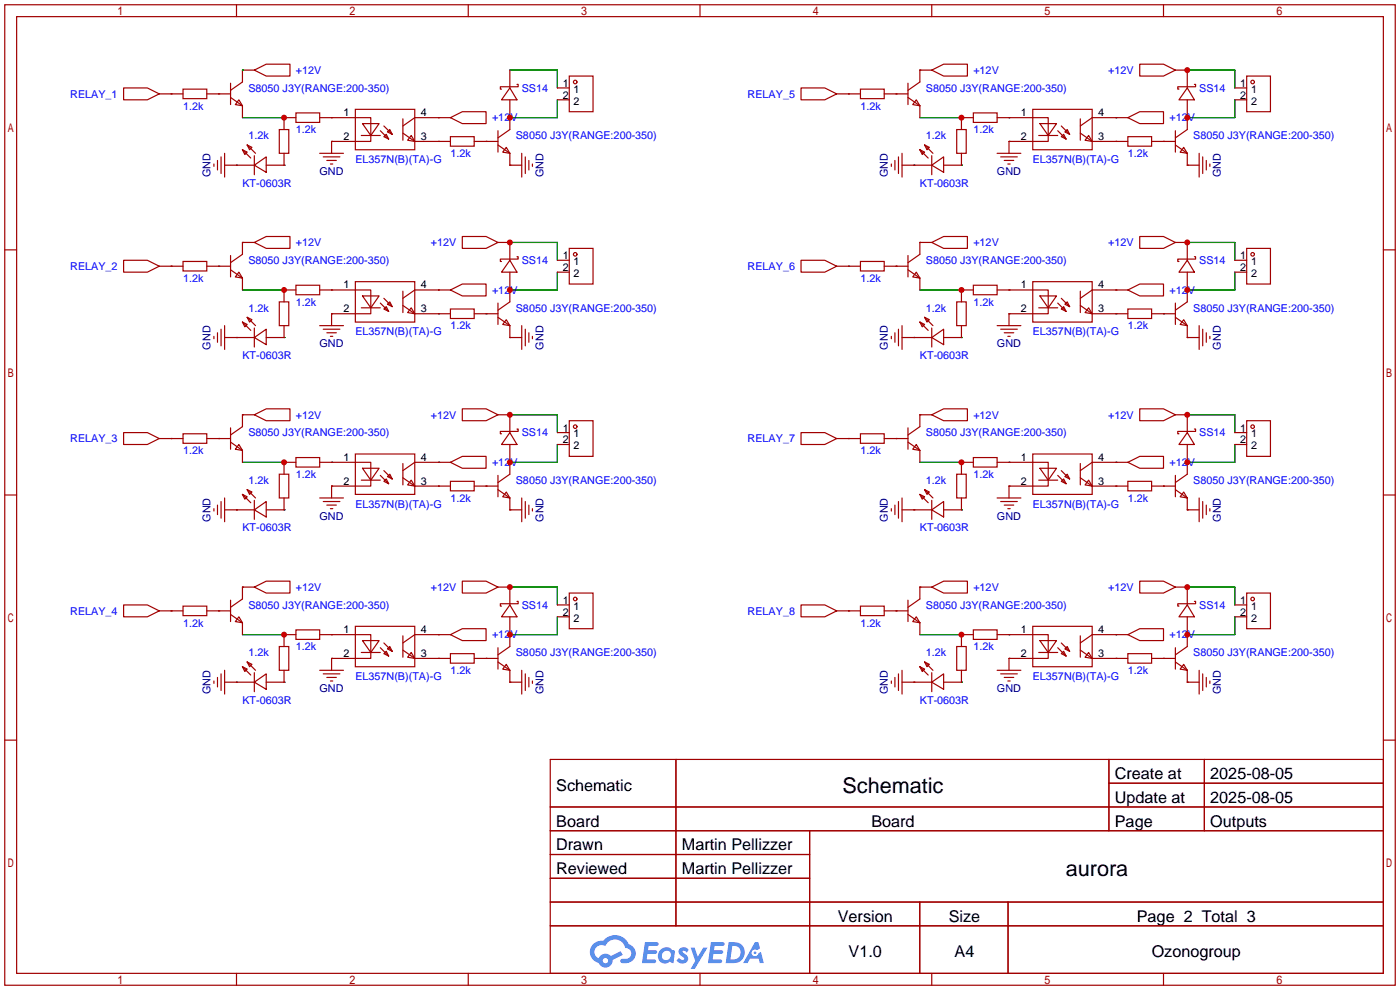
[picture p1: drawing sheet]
<svg xmlns="http://www.w3.org/2000/svg" width="299mm" height="212mm" viewBox="0 0 299 212" stroke-linecap="round" stroke-linejoin="round" font-family="sans-serif">
<g fill="none" stroke="#a10000" stroke-width=".25">
<path d="M1 1h297.2v209.6h-297.2zM3.6 3.6h292.1v204.4h-292.1zM50.5 1v2.6M100.1 1v2.6M149.6 1v2.6M199.1 1v2.6M248.7 1v2.6M1 53.4h2.6M295.7 53.4h2.5M1 105.8h2.6M295.7 105.8h2.5M1 158.2h2.6"/>
<path d="M295.7 158.2h2.5M117.6 162.3h178.1v45.7h-178.1zM117.6 172.5h178.1M117.6 177.5h178.1M144.5 162.3v35.6M173 177.5v30.5M237 162.3v15.2M237 167.4h58.7M257.4 162.3v15.2M117.6 182.6h55.4M117.6 192.8h178.1M117.6 187.7h55.4"/>
<path d="M117.6 197.9h178.1M196.6 192.8v15.2M215.4 192.8v15.2M50.5 208v2.6M100.1 208v2.6M149.6 208v2.6M199.1 208v2.6M248.7 208v2.6"/>
</g>
<g fill="#5487ff">
<path d="M145.3 202.7a1.3 1.3 0 0 1 1.9 .3l-.4 .6a.54 .54 0 0 0-.9-.2l.1 .2a1.34 1.34 0 0 1 .9 1.8 1.47 1.47 0 0 1-2.3-.1l.5-.6 .8 .5a.31 .31 0 0 0 .4-.3 .31 .31 0 0 0-.3-.4 1.12 1.12 0 0 1-.7-1.8z"/>
<path d="M147.6 202.5h.9l.6 2 1.2-2h.9l-2.7 4.6h-.9l1-1.7z"/>
<path d="M137.8 201.4h1.7a1.31 1.31 0 0 1 1.2 .2 .4 .4 0 0 1-.3 .5l-1.8 .1-.1 .9h1.6a.4 .4 0 0 1 .4 .4 .4 .4 0 0 1-.5 .4h-1.6l-.2 1.2h1.4a.46 .46 0 0 1 .5 0 .46 .46 0 0 1 .1 .5l-.4 .2h-2.6z"/>
<path d="M151.9 201.4h1.7a1.32 1.32 0 0 1 1.2 .2 .39 .39 0 0 1-.3 .5l-1.8 .1-.1 .9h1.6a.4 .4 0 0 1 .4 .4 .4 .4 0 0 1-.4 .4h-1.7l-.2 1.2h1.4a.46 .46 0 0 1 .5 0 .46 .46 0 0 1 .1 .5l-.4 .2h-2.6z"/>
<path d="M161.3 201.4h.8l.3 1.3-.6 .4a.75 .75 0 0 0-1.1 .3 .75 .75 0 0 0 .5 1 .75 .75 0 0 0 .9-.7l.5-.2 .6 2.3h-.8l-.3-.9h-1.8l-.5 .9h-1z"/>
<path d="M155.7 201.4l-.6 4.4h1.5a2.27 2.27 0 0 0 2.6-2.2 2.27 2.27 0 0 0-2.7-2.2zM156.5 202.1a1.5 1.5 0 0 1 1.8 1.6 1.5 1.5 0 0 1-1.9 1.4h-.3z"/>
<path d="M141.2 203a1.6 1.6 0 0 0-.3 2.3 1.6 1.6 0 0 0 2.3 .2l.7 .3 .3-2.4-.1-.3-.5-.1a1.58 1.58 0 0 0-2.4 0zM141.8 203.5a.98 .98 0 0 1 1.6 .4 .98 .98 0 0 1-1.1 1.3 .94 .94 0 0 1-.9-.7 .94 .94 0 0 1 .4-1z"/>
<path d="M126.8 201.8a2.37 2.37 0 0 0 1.1 4 1.54 1.54 0 0 0 1.8 1 1.54 1.54 0 0 0 1.2-1.6l2.2-1.1-.5-.8-2 1a1.57 1.57 0 0 0-2.7 .5 1.5 1.5 0 0 1-.7-2.1 1.5 1.5 0 0 1 2.2-.5 2.23 2.23 0 0 1 2.3-1.4 2.23 2.23 0 0 1 2 1.8 1.16 1.16 0 0 1 1.2 1.1 1.16 1.16 0 0 1-1.1 1.2h-.7a.47 .47 0 0 0-.5 .4 .47 .47 0 0 0 .4 .5 2.17 2.17 0 0 0 2.5-.9 2.17 2.17 0 0 0-.3-2.7l-.8-.4a3.2 3.2 0 0 0-5.5-.7l-1.1 .1zM128.8 205.3a.6 .6 0 0 1 1.2 0 .6 .6 0 0 1-1.2 0z"/>
<circle cx="161.4" cy="203.6" r=".28"/>
</g>
<g fill="none" stroke="#008700" stroke-width=".25">
<path d="M51.8 15h.1M109 15h10.1v3.8M196.6 15h.1M253.7 15h10.2v3.8M36.6 20.1h.1M46.7 20.1h.1M50.5 35.3h.1M51.8 25.1h8.9M60.7 35.3h.1M70.9 30.2h.1M70.9 25.1h.1M93.7 30.2h.1"/>
<path d="M93.7 25.1h.1M103.9 30.2h.1M109 35.3h.1M119.1 21.3v3.8h-10.1M181.4 20.1h.1M191.5 20.1h.1M195.3 35.3h.1M196.6 25.1h8.9M205.5 35.3h.1M215.6 25.1h.1M215.6 30.2h.1M238.5 25.1h.1"/>
<path d="M238.5 30.2h.1M248.7 30.2h.1M253.7 35.3h.1M263.9 21.3v3.8h-10.2M36.6 56.9h.1M46.7 56.9h.1M51.8 51.8h.1M109 51.8h10.1v3.8M119.1 58.2v3.8h-10.1M181.4 56.9h.1M191.5 56.9h.1M196.6 51.8h.1"/>
<path d="M253.7 51.8h10.2v3.8M263.9 58.2v3.8h-10.2M50.5 72.1h.1M51.8 62h8.9M60.7 72.1h.1M70.9 62h.1M70.9 67.1h.1M93.7 62h.1M93.7 67.1h.1M103.9 67.1h.1M109 72.1h.1M195.3 72.1h.1"/>
<path d="M196.6 62h8.9M205.5 72.1h.1M215.6 62h.1M215.6 67.1h.1M238.5 67.1h.1M238.5 62h.1M248.7 67.1h.1M253.7 72.1h.1M36.6 93.7h.1M46.7 93.7h.1M51.8 88.6h.1M51.8 98.8h8.9"/>
<path d="M70.9 98.8h.1M93.7 98.8h.1M109 88.6h10.1v3.9M119.1 95v3.8h-10.1M181.4 93.7h.1M191.5 93.7h.1M196.6 88.6h.1M196.6 98.8h8.9M215.6 98.8h.1M238.5 98.8h.1M253.7 88.6h10.2v3.9M263.9 95v3.8h-10.2"/>
<path d="M50.5 109h.1M60.7 109h.1M70.9 103.9h.1M93.7 103.9h.1M103.9 103.9h.1M109 109h.1M195.3 109h.1M205.5 109h.1M215.6 103.9h.1M238.5 103.9h.1M248.7 103.9h.1M253.7 109h.1"/>
<path d="M36.6 130.6h.1M46.7 130.6h.1M51.8 125.5h.1M51.8 135.6h8.9M70.9 135.6h.1M93.7 135.6h.1M109 125.5h10.1v3.8M119.1 131.8v3.8h-10.1M181.4 130.6h.1M191.5 130.6h.1M196.6 125.5h.1M196.6 135.6h8.9"/>
<path d="M215.6 135.6h.1M238.5 135.6h.1M253.7 125.5h10.2v3.8M263.9 131.8v3.8h-10.2M50.5 145.8h.1M60.7 145.8h.1M70.9 140.7h.1M93.7 140.7h.1M103.9 140.7h.1M109 145.8h.1M195.3 145.8h.1M205.5 145.8h.1"/>
<path d="M215.6 140.7h.1M238.5 140.7h.1M248.7 140.7h.1M253.7 145.8h.1"/>
</g>
<g fill="none" stroke="#a10000" stroke-width=".25">
<path d="M26.4 18.8h5.1l2.5 1.3-2.5 1.2h-5.1zM39.1 19.1h5.1v2h-5.1zM49.3 17.8v4.6M54.4 15l2.5-1.3h5.1v2.6h-5.1zM54.4 15h-2.6v2.5l-2.5 1.8M109 18.8l1.5 2.5h-3.3zM109 15v3.8M110.5 18h.2v.5h-3.8v.6h.3M119.1 18.8h2.6M121.7 16.3h5v7.6h-5zM171.2 18.8h5.1l2.5 1.3-2.5 1.2h-5.1zM183.9 19.1h5.1v2h-5.1z"/>
<path d="M194.1 17.8v4.6M199.1 15l2.6-1.3h5.1v2.6h-5.1zM199.1 15h-2.5v2.5l-2.5 1.8M243.6 13.7h5.1l2.5 1.3-2.5 1.3h-5.1zM251.2 15h2.5v3.8M253.7 18.8l1.6 2.5h-3.3zM255.3 18h.2v.5h-3.8v.6h.3M263.9 18.8h2.5M266.4 16.3h5.1v7.6h-5.1zM34 20.1h5.1M44.2 20.1h5.1M45.7 35.1v.5"/>
<path d="M46.5 34.3v2M47.2 33.5v3.6M48 35.3h6.4M48 32.8v5M49.3 20.8l2.5 1.8M51.1 21.3l.7 1.3-1.5-.2zM51.8 32l1 .5-.5 .5zM51.8 22.6v2.5M51.8 32l1.8 1.8M52.8 31l1 .5-.5 .5zM52.8 31l1.8 1.8M54.4 35.3l2.5-1.8v3.3z"/>
<path d="M54.4 33.3v4M59.7 27.7h2v5.1h-2zM60.7 32.8v2.5h-3.8M63.2 24.1h5.1v2.1h-5.1zM63.2 25.1h-2.5v2.6M68.3 25.1h10.9v5.1h-8.3v2.6M68.3 32.8h5.1M69.1 33.5h3.5M69.8 34.3h2.1M70.6 35.1h.5M75.9 23.4h12.7v8.6h-12.7zM77.2 29h4.1"/>
<path d="M77.5 26.4h3.5l-1.8 2.6zM81.3 27.9l1.8 1.8M82 29.2l.5-.5 .6 1zM82 26.9l1.8 1.8M82.8 28.2l.5-.5 .5 1zM86.1 25.4v4.6M86.1 28.4l2.5 1.8M87.9 29l.7 1.2-1.5-.2zM88.6 30.2h7.7M96.3 29.2h5v2h-5zM96.3 25.1l2.5-1.2h5.1v2.5h-5.1zM96.3 25.1h-7.7l-2.5 1.8"/>
<path d="M101.3 30.2h5.1M106.4 31l2.6 1.8M106.4 27.9v4.6M108.2 31.5l.8 1.3-1.6-.3zM109 21.3v6.4l-2.6 1.8M109 32.8v2.5h2.5M111.5 32.8v5M112.3 33.5v3.6M113 34.3v2M113.8 35.1v.5M119.1 21.3h2.6M178.8 20.1h5.1"/>
<path d="M189 20.1h5.1M190.5 35.1v.5M191.3 34.3v2M192 33.5v3.6M192.8 35.3h6.3M192.8 32.8v5M194.1 20.8l2.5 1.8M195.8 21.3l.8 1.3-1.5-.2zM196.6 32l1 .5-.5 .5zM196.6 22.6v2.5M196.6 32l1.8 1.8M197.6 31l1 .5-.5 .5z"/>
<path d="M197.6 31l1.8 1.8M199.1 35.3l2.6-1.8v3.3zM199.1 33.3v4M204.5 27.7h2v5.1h-2zM205.5 32.8v2.5h-3.8M208 24.1h5.1v2.1h-5.1zM208 25.1h-2.5v2.6M213.1 25.1h10.9v5.1h-8.4v2.6M213.1 32.8h5.1M213.9 33.5h3.5M214.6 34.3h2.1M215.4 35.1h.5"/>
<path d="M220.7 23.4h12.7v8.6h-12.7zM222 29h4.1M222.2 26.4h3.6l-1.8 2.6zM226.1 27.9l1.7 1.8M226.8 29.2l.5-.5 .5 1zM226.8 26.9l1.8 1.8M227.6 28.2l.5-.5 .5 1zM230.9 25.4v4.6M230.9 28.4l2.5 1.8M232.7 29l.7 1.2-1.5-.2zM233.4 30.2h7.6M241 29.2h5.1v2h-5.1z"/>
<path d="M241 25.1l2.6-1.2h5.1v2.5h-5.1zM241 25.1h-7.6l-2.5 1.8M246.1 30.2h5.1M251.2 31l2.5 1.8M251.2 27.9v4.6M253 31.5l.7 1.3-1.5-.3zM253.7 32.8v2.5h2.6M253.7 21.3v6.4l-2.5 1.8M256.3 32.8v5M257 33.5v3.6M257.8 34.3v2M258.6 35.1v.5"/>
<path d="M263.9 21.3h2.5M26.4 55.6h5.1l2.5 1.3-2.5 1.3h-5.1zM34 56.9h5.1M39.1 55.9h5.1v2h-5.1zM44.2 56.9h5.1M49.3 54.6v4.6M49.3 57.7l2.5 1.7M51.1 58.2l.7 1.2-1.5-.2zM51.8 59.4v2.6M54.4 51.8l2.5-1.3h5.1v2.6h-5.1zM54.4 51.8h-2.6v2.6l-2.5 1.7M98.8 50.5h5.1l2.5 1.3-2.5 1.3h-5.1z"/>
<path d="M106.4 51.8h2.6v3.8M109 55.6l1.5 2.6h-3.3zM109 58.2v6.3l-2.6 1.8M110.5 54.9h.2v.5h-3.8v.5h.3M119.1 55.6h2.6M119.1 58.2h2.6M121.7 53.1h5v7.6h-5zM171.2 55.6h5.1l2.5 1.3-2.5 1.3h-5.1zM178.8 56.9h5.1M183.9 55.9h5.1v2h-5.1zM189 56.9h5.1M194.1 54.6v4.6"/>
<path d="M194.1 57.7l2.5 1.7M195.8 58.2l.8 1.2-1.5-.2zM196.6 59.4v2.6M199.1 51.8l2.6-1.3h5.1v2.6h-5.1zM199.1 51.8h-2.5v2.6l-2.5 1.7M243.6 50.5h5.1l2.5 1.3-2.5 1.3h-5.1zM251.2 51.8h2.5v3.8M253.7 55.6l1.6 2.6h-3.3zM253.7 58.2v6.3l-2.5 1.8M255.3 54.9h.2v.5h-3.8v.5h.3M263.9 55.6h2.5M263.9 58.2h2.5"/>
<path d="M266.4 53.1h5.1v7.6h-5.1zM45.7 71.9v.5M46.5 71.1v2.1M47.2 70.4v3.5M48 69.6v5.1M48 72.1h6.4M51.8 68.8l1 .5-.5 .5zM51.8 68.8l1.8 1.8M52.8 67.8l1 .5-.5 .5zM52.8 67.8l1.8 1.8M54.4 72.1l2.5-1.7v3.3zM54.4 70.1v4.1"/>
<path d="M59.7 64.5h2v5.1h-2zM60.7 69.6v2.5h-3.8M63.2 61h5.1v2h-5.1zM63.2 62h-2.5v2.5M68.3 62h10.9v5.1h-8.3v2.5M68.3 69.6h5.1M69.1 70.4h3.5M69.8 71.1h2.1M70.6 71.9h.5M75.9 60.2h12.7v8.6h-12.7zM77.2 65.8h4.1M77.5 63.2h3.5l-1.8 2.6z"/>
<path d="M81.3 64.8l1.8 1.7M82 66l.5-.5 .6 1zM82 63.8l1.8 1.7M82.8 65l.5-.5 .5 1zM86.1 62.2v4.6M86.1 65.3l2.5 1.8M87.9 65.8l.7 1.3-1.5-.3zM88.6 67.1h7.7M96.3 66h5v2.1h-5zM96.3 62l2.5-1.3h5.1v2.5h-5.1zM96.3 62h-7.7l-2.5 1.8M101.3 67.1h5.1"/>
<path d="M106.4 64.8v4.5M106.4 67.8l2.6 1.8M108.2 68.3l.8 1.3-1.6-.3zM109 69.6v2.5h2.5M111.5 69.6v5.1M112.3 70.4v3.5M113 71.1v2.1M113.8 71.9v.5M190.5 71.9v.5M191.3 71.1v2.1M192 70.4v3.5M192.8 69.6v5.1"/>
<path d="M192.8 72.1h6.3M196.6 68.8l1 .5-.5 .5zM196.6 68.8l1.8 1.8M197.6 67.8l1 .5-.5 .5zM197.6 67.8l1.8 1.8M199.1 72.1l2.6-1.7v3.3zM199.1 70.1v4.1M204.5 64.5h2v5.1h-2zM205.5 69.6v2.5h-3.8M208 61h5.1v2h-5.1zM208 62h-2.5v2.5M213.1 62h10.9v5.1h-8.4v2.5"/>
<path d="M213.1 69.6h5.1M213.9 70.4h3.5M214.6 71.1h2.1M215.4 71.9h.5M220.7 60.2h12.7v8.6h-12.7zM222 65.8h4.1M222.2 63.2h3.6l-1.8 2.6zM226.1 64.8l1.7 1.7M226.8 66l.5-.5 .5 1zM226.8 63.8l1.8 1.7M227.6 65l.5-.5 .5 1zM230.9 62.2v4.6"/>
<path d="M230.9 65.3l2.5 1.8M232.7 65.8l.7 1.3-1.5-.3zM233.4 67.1h7.6M241 66h5.1v2.1h-5.1zM241 62l2.6-1.3h5.1v2.5h-5.1zM241 62h-7.6l-2.5 1.8M246.1 67.1h5.1M251.2 64.8v4.5M251.2 67.8l2.5 1.8M253 68.3l.7 1.3-1.5-.3zM253.7 69.6v2.5h2.6M256.3 69.6v5.1"/>
<path d="M257 70.4v3.5M257.8 71.1v2.1M258.6 71.9v.5M26.4 92.5h5.1l2.5 1.2-2.5 1.3h-5.1zM34 93.7h5.1M39.1 92.7h5.1v2h-5.1zM44.2 93.7h5.1M49.3 91.4v4.6M49.3 94.5l2.5 1.8M51.1 95l.7 1.3-1.5-.3zM51.8 96.3v2.5M54.4 88.6l2.5-1.2h5.1v2.5h-5.1z"/>
<path d="M54.4 88.6h-2.6v2.6l-2.5 1.8M63.2 97.8h5.1v2h-5.1zM63.2 98.8h-2.5v2.5M68.3 98.8h10.9v5.1h-8.3v2.5M75.9 97h12.7v8.7h-12.7zM86.1 99.1v4.5M96.3 98.8l2.5-1.3h5.1v2.6h-5.1zM96.3 98.8h-7.7l-2.5 1.8M98.8 87.4h5.1l2.5 1.2-2.5 1.3h-5.1zM106.4 88.6h2.6v3.9M109 92.5l1.5 2.5h-3.3zM109 95v6.3l-2.6 1.8"/>
<path d="M110.5 91.7h.2v.5h-3.8v.5h.3M119.1 92.5h2.6M119.1 95h2.6M121.7 89.9h5v7.6h-5zM171.2 92.5h5.1l2.5 1.2-2.5 1.3h-5.1zM178.8 93.7h5.1M183.9 92.7h5.1v2h-5.1zM189 93.7h5.1M194.1 91.4v4.6M194.1 94.5l2.5 1.8M195.8 95l.8 1.3-1.5-.3zM196.6 96.3v2.5"/>
<path d="M199.1 88.6l2.6-1.2h5.1v2.5h-5.1zM199.1 88.6h-2.5v2.6l-2.5 1.8M208 97.8h5.1v2h-5.1zM208 98.8h-2.5v2.5M213.1 98.8h10.9v5.1h-8.4v2.5M220.7 97h12.7v8.7h-12.7zM230.9 99.1v4.5M241 98.8l2.6-1.3h5.1v2.6h-5.1zM241 98.8h-7.6l-2.5 1.8M243.6 87.4h5.1l2.5 1.2-2.5 1.3h-5.1zM251.2 88.6h2.5v3.9M253.7 92.5l1.6 2.5h-3.3z"/>
<path d="M253.7 95v6.3l-2.5 1.8M255.3 91.7h.2v.5h-3.8v.5h.3M263.9 92.5h2.5M263.9 95h2.5M266.4 89.9h5.1v7.6h-5.1zM45.7 108.7v.5M46.5 107.9v2.1M47.2 107.2v3.5M48 106.4v5.1M48 109h6.4M51.8 105.7l1 .5-.5 .5zM51.8 105.7l1.8 1.7"/>
<path d="M52.8 104.6l1 .6-.5 .5zM52.8 104.6l1.8 1.8M54.4 109l2.5-1.8v3.3zM54.4 106.9v4.1M59.7 101.3h2v5.1h-2zM60.7 106.4v2.6h-3.8M68.3 106.4h5.1M69.1 107.2h3.5M69.8 107.9h2.1M70.6 108.7h.5M77.2 102.6h4.1M77.5 100.1h3.5l-1.8 2.5z"/>
<path d="M81.3 101.6l1.8 1.8M82 102.9l.5-.5 .6 1zM82 100.6l1.8 1.8M82.8 101.9l.5-.6 .5 1.1zM86.1 102.1l2.5 1.8M87.9 102.6l.7 1.3-1.5-.3zM88.6 103.9h7.7M96.3 102.9h5v2h-5zM101.3 103.9h5.1M106.4 101.6v4.6M106.4 104.6l2.6 1.8M108.2 105.2l.8 1.2-1.6-.2z"/>
<path d="M109 106.4v2.6h2.5M111.5 106.4v5.1M112.3 107.2v3.5M113 107.9v2.1M113.8 108.7v.5M190.5 108.7v.5M191.3 107.9v2.1M192 107.2v3.5M192.8 106.4v5.1M192.8 109h6.3M196.6 105.7l1 .5-.5 .5zM196.6 105.7l1.8 1.7"/>
<path d="M197.6 104.6l1 .6-.5 .5zM197.6 104.6l1.8 1.8M199.1 109l2.6-1.8v3.3zM199.1 106.9v4.1M204.5 101.3h2v5.1h-2zM205.5 106.4v2.6h-3.8M213.1 106.4h5.1M213.9 107.2h3.5M214.6 107.9h2.1M215.4 108.7h.5M222 102.6h4.1M222.2 100.1h3.6l-1.8 2.5z"/>
<path d="M226.1 101.6l1.7 1.8M226.8 102.9l.5-.5 .5 1zM226.8 100.6l1.8 1.8M227.6 101.9l.5-.6 .5 1.1zM230.9 102.1l2.5 1.8M232.7 102.6l.7 1.3-1.5-.3zM233.4 103.9h7.6M241 102.9h5.1v2h-5.1zM246.1 103.9h5.1M251.2 101.6v4.6M251.2 104.6l2.5 1.8M253 105.2l.7 1.2-1.5-.2z"/>
<path d="M253.7 106.4v2.6h2.6M256.3 106.4v5.1M257 107.2v3.5M257.8 107.9v2.1M258.6 108.7v.5M26.4 129.3h5.1l2.5 1.3-2.5 1.2h-5.1zM34 130.6h5.1M39.1 129.5h5.1v2.1h-5.1zM44.2 130.6h5.1M49.3 128.3v4.5M49.3 131.3l2.5 1.8M51.1 131.8l.7 1.3-1.5-.3z"/>
<path d="M51.8 133.1v2.5M54.4 125.5l2.5-1.3h5.1v2.5h-5.1zM54.4 125.5h-2.6v2.5l-2.5 1.8M59.7 138.2h2v5.1h-2zM63.2 134.6h5.1v2.1h-5.1zM63.2 135.6h-2.5v2.6M68.3 135.6h10.9v5.1h-8.3v2.6M75.9 133.9h12.7v8.6h-12.7zM77.2 139.4h4.1M77.5 136.9h3.5l-1.8 2.5zM81.3 138.4l1.8 1.8M82 139.7l.5-.5 .6 1z"/>
<path d="M82 137.4l1.8 1.8M82.8 138.7l.5-.5 .5 1zM86.1 135.9v4.6M86.1 138.9l2.5 1.8M87.9 139.4l.7 1.3-1.5-.2zM96.3 139.7h5v2h-5zM96.3 135.6l2.5-1.2h5.1v2.5h-5.1zM96.3 135.6h-7.7l-2.5 1.8M98.8 124.2h5.1l2.5 1.3-2.5 1.2h-5.1zM106.4 125.5h2.6v3.8M106.4 138.4v4.6M109 129.3l1.5 2.5h-3.3z"/>
<path d="M109 131.8v6.4l-2.6 1.8M110.5 128.5h.2v.5h-3.8v.5h.3M119.1 129.3h2.6M119.1 131.8h2.6M121.7 126.7h5v7.7h-5zM171.2 129.3h5.1l2.5 1.3-2.5 1.2h-5.1zM178.8 130.6h5.1M183.9 129.5h5.1v2.1h-5.1zM189 130.6h5.1M194.1 128.3v4.5M194.1 131.3l2.5 1.8M195.8 131.8l.8 1.3-1.5-.3z"/>
<path d="M196.6 133.1v2.5M199.1 125.5l2.6-1.3h5.1v2.5h-5.1zM199.1 125.5h-2.5v2.5l-2.5 1.8M204.5 138.2h2v5.1h-2zM208 134.6h5.1v2.1h-5.1zM208 135.6h-2.5v2.6M213.1 135.6h10.9v5.1h-8.4v2.6M220.7 133.9h12.7v8.6h-12.7zM222 139.4h4.1M222.2 136.9h3.6l-1.8 2.5zM226.1 138.4l1.7 1.8M226.8 139.7l.5-.5 .5 1z"/>
<path d="M226.8 137.4l1.8 1.8M227.6 138.7l.5-.5 .5 1zM230.9 135.9v4.6M230.9 138.9l2.5 1.8M232.7 139.4l.7 1.3-1.5-.2zM241 139.7h5.1v2h-5.1zM241 135.6l2.6-1.2h5.1v2.5h-5.1zM241 135.6h-7.6l-2.5 1.8M243.6 124.2h5.1l2.5 1.3-2.5 1.2h-5.1zM251.2 125.5h2.5v3.8M251.2 138.4v4.6M253.7 129.3l1.6 2.5h-3.3z"/>
<path d="M253.7 131.8v6.4l-2.5 1.8M255.3 128.5h.2v.5h-3.8v.5h.3M263.9 129.3h2.5M263.9 131.8h2.5M266.4 126.7h5.1v7.7h-5.1zM45.7 145.5v.6M46.5 144.8v2M47.2 144v3.6M48 143.3v5M48 145.8h6.4M51.8 142.5l1 .5-.5 .5zM51.8 142.5l1.8 1.8"/>
<path d="M52.8 141.5l1 .5-.5 .5zM52.8 141.5l1.8 1.8M54.4 145.8l2.5-1.8v3.3zM54.4 143.8v4M60.7 143.3v2.5h-3.8M68.3 143.3h5.1M69.1 144h3.5M69.8 144.8h2.1M70.6 145.5h.5M88.6 140.7h7.7M101.3 140.7h5.1M106.4 141.5l2.6 1.8"/>
<path d="M108.2 142l.8 1.3-1.6-.3zM109 143.3v2.5h2.5M111.5 143.3v5M112.3 144v3.6M113 144.8v2M113.8 145.5v.6M190.5 145.5v.6M191.3 144.8v2M192 144v3.6M192.8 145.8h6.3M192.8 143.3v5M196.6 142.5l1 .5-.5 .5z"/>
<path d="M196.6 142.5l1.8 1.8M197.6 141.5l1 .5-.5 .5zM197.6 141.5l1.8 1.8M199.1 145.8l2.6-1.8v3.3zM199.1 143.8v4M205.5 143.3v2.5h-3.8M213.1 143.3h5.1M213.9 144h3.5M214.6 144.8h2.1M215.4 145.5h.5M233.4 140.7h7.6M246.1 140.7h5.1"/>
<path d="M251.2 141.5l2.5 1.8M253 142l.7 1.3-1.5-.3zM253.7 143.3v2.5h2.6M256.3 143.3v5M257 144v3.6M257.8 144.8v2M258.6 145.5v.6"/>
<circle cx="122.9" cy="17.5" r=".38"/>
<circle cx="267.7" cy="17.5" r=".38"/>
<circle cx="122.9" cy="54.4" r=".38"/>
<circle cx="267.7" cy="54.4" r=".38"/>
<circle cx="122.9" cy="91.2" r=".38"/>
<circle cx="267.7" cy="91.2" r=".38"/>
<circle cx="122.9" cy="128" r=".38"/>
<circle cx="267.7" cy="128" r=".38"/>
</g>
<g fill="#c00">
<circle cx="109" cy="88.6" r=".63"/>
<circle cx="109" cy="98.8" r=".63"/>
<circle cx="60.7" cy="98.8" r=".63"/>
<circle cx="109" cy="125.5" r=".63"/>
<circle cx="109" cy="135.6" r=".63"/>
<circle cx="60.7" cy="62" r=".63"/>
<circle cx="109" cy="62" r=".63"/>
<circle cx="109" cy="51.8" r=".63"/>
<circle cx="205.5" cy="98.8" r=".63"/>
<circle cx="253.7" cy="98.8" r=".63"/>
<circle cx="253.7" cy="51.8" r=".63"/>
<circle cx="253.7" cy="88.6" r=".63"/>
<circle cx="253.7" cy="62" r=".63"/>
<circle cx="205.5" cy="62" r=".63"/>
<circle cx="253.7" cy="135.6" r=".63"/>
<circle cx="205.5" cy="135.6" r=".63"/>
<circle cx="253.7" cy="125.5" r=".63"/>
<circle cx="253.7" cy="25.1" r=".63"/>
<circle cx="253.7" cy="15" r=".63"/>
<circle cx="205.5" cy="25.1" r=".63"/>
<circle cx="60.7" cy="135.6" r=".63"/>
<circle cx="109" cy="25.1" r=".63"/>
<circle cx="60.7" cy="25.1" r=".63"/>
</g>
<g font-size="4.6">
<text x="180.1" y="169.4">Schematic</text>
<text x="227.8" y="187.2">aurora</text>
</g>
<g font-size="3.5">
<text x="238.3" y="166.5">Create at</text>
<text x="258.7" y="166.5">2025-08-05</text>
<text x="118.9" y="169.1">Schematic</text>
<text x="238.3" y="171.6">Update at</text>
<text x="258.7" y="171.6">2025-08-05</text>
<text x="118.9" y="176.7">Board</text>
<text x="186.2" y="176.7">Board</text>
<text x="238.3" y="176.7">Page</text>
<text x="258.7" y="176.7">Outputs</text>
<text x="118.9" y="181.8">Drawn</text>
<text x="145.7" y="181.8">Martin Pellizzer</text>
<text x="118.9" y="186.8">Reviewed</text>
<text x="145.7" y="186.8">Martin Pellizzer</text>
<text x="179.1" y="197">Version</text>
<text x="202.8" y="197">Size</text>
<text x="243" y="197">Page 2 Total 3</text>
<text x="181.4" y="204.6">V1.0</text>
<text x="204" y="204.6">A4</text>
<text x="246.1" y="204.6">Ozonogroup</text>
</g>
<g font-size="2.3" fill="#00f">
<text x="63.2" y="15.8">+12V</text>
<text x="208" y="15.8">+12V</text>
<text x="236.9" y="15.8">+12V</text>
<text x="15" y="20.9">RELAY_1</text>
<text x="39.1" y="23.4">1.2k</text>
<text x="53.1" y="19.6">S8050 J3Y(RANGE:200-350)</text>
<text x="111.5" y="19.6">SS14</text>
<text x="159.8" y="20.9">RELAY_5</text>
<text x="183.9" y="23.4">1.2k</text>
<text x="197.9" y="19.6">S8050 J3Y(RANGE:200-350)</text>
<text x="256.3" y="19.6">SS14</text>
<text x="53.1" y="29.8">1.2k</text>
<text x="63.2" y="28.5">1.2k</text>
<text x="105.2" y="26">+12V</text>
<text x="110.2" y="29.8">S8050 J3Y(RANGE:200-350)</text>
<text x="197.9" y="29.8">1.2k</text>
<text x="208" y="28.5">1.2k</text>
<text x="249.9" y="26">+12V</text>
<text x="255" y="29.8">S8050 J3Y(RANGE:200-350)</text>
<text x="75.9" y="34.8">EL357N(B)(TA)-G</text>
<text x="96.3" y="33.6">1.2k</text>
<text x="220.7" y="34.8">EL357N(B)(TA)-G</text>
<text x="241" y="33.6">1.2k</text>
<text x="51.8" y="39.9">KT-0603R</text>
<text x="196.6" y="39.9">KT-0603R</text>
<text x="63.2" y="52.6">+12V</text>
<text x="92.1" y="52.6">+12V</text>
<text x="208" y="52.6">+12V</text>
<text x="236.9" y="52.6">+12V</text>
<text x="15" y="57.7">RELAY_2</text>
<text x="53.1" y="56.4">S8050 J3Y(RANGE:200-350)</text>
<text x="111.5" y="56.4">SS14</text>
<text x="159.8" y="57.7">RELAY_6</text>
<text x="197.9" y="56.4">S8050 J3Y(RANGE:200-350)</text>
<text x="256.3" y="56.4">SS14</text>
<text x="39.1" y="60.2">1.2k</text>
<text x="63.2" y="65.3">1.2k</text>
<text x="105.2" y="62.8">+12V</text>
<text x="183.9" y="60.2">1.2k</text>
<text x="208" y="65.3">1.2k</text>
<text x="249.9" y="62.8">+12V</text>
<text x="53.1" y="66.6">1.2k</text>
<text x="75.9" y="71.7">EL357N(B)(TA)-G</text>
<text x="96.3" y="70.4">1.2k</text>
<text x="110.2" y="66.6">S8050 J3Y(RANGE:200-350)</text>
<text x="197.9" y="66.6">1.2k</text>
<text x="220.7" y="71.7">EL357N(B)(TA)-G</text>
<text x="241" y="70.4">1.2k</text>
<text x="255" y="66.6">S8050 J3Y(RANGE:200-350)</text>
<text x="51.8" y="76.8">KT-0603R</text>
<text x="196.6" y="76.8">KT-0603R</text>
<text x="63.2" y="89.5">+12V</text>
<text x="92.1" y="89.5">+12V</text>
<text x="208" y="89.5">+12V</text>
<text x="236.9" y="89.5">+12V</text>
<text x="15" y="94.5">RELAY_3</text>
<text x="53.1" y="93.3">S8050 J3Y(RANGE:200-350)</text>
<text x="111.5" y="93.3">SS14</text>
<text x="159.8" y="94.5">RELAY_7</text>
<text x="197.9" y="93.3">S8050 J3Y(RANGE:200-350)</text>
<text x="256.3" y="93.3">SS14</text>
<text x="39.1" y="97.1">1.2k</text>
<text x="105.2" y="99.6">+12V</text>
<text x="183.9" y="97.1">1.2k</text>
<text x="249.9" y="99.6">+12V</text>
<text x="53.1" y="103.4">1.2k</text>
<text x="63.2" y="102.2">1.2k</text>
<text x="96.3" y="107.2">1.2k</text>
<text x="110.2" y="103.4">S8050 J3Y(RANGE:200-350)</text>
<text x="197.9" y="103.4">1.2k</text>
<text x="208" y="102.2">1.2k</text>
<text x="241" y="107.2">1.2k</text>
<text x="255" y="103.4">S8050 J3Y(RANGE:200-350)</text>
<text x="51.8" y="113.6">KT-0603R</text>
<text x="75.9" y="108.5">EL357N(B)(TA)-G</text>
<text x="196.6" y="113.6">KT-0603R</text>
<text x="220.7" y="108.5">EL357N(B)(TA)-G</text>
<text x="15" y="131.4">RELAY_4</text>
<text x="53.1" y="130.1">S8050 J3Y(RANGE:200-350)</text>
<text x="63.2" y="126.3">+12V</text>
<text x="92.1" y="126.3">+12V</text>
<text x="111.5" y="130.1">SS14</text>
<text x="159.8" y="131.4">RELAY_8</text>
<text x="197.9" y="130.1">S8050 J3Y(RANGE:200-350)</text>
<text x="208" y="126.3">+12V</text>
<text x="236.9" y="126.3">+12V</text>
<text x="256.3" y="130.1">SS14</text>
<text x="39.1" y="133.9">1.2k</text>
<text x="105.2" y="136.4">+12V</text>
<text x="183.9" y="133.9">1.2k</text>
<text x="249.9" y="136.4">+12V</text>
<text x="53.1" y="140.3">1.2k</text>
<text x="63.2" y="139">1.2k</text>
<text x="110.2" y="140.3">S8050 J3Y(RANGE:200-350)</text>
<text x="197.9" y="140.3">1.2k</text>
<text x="208" y="139">1.2k</text>
<text x="255" y="140.3">S8050 J3Y(RANGE:200-350)</text>
<text x="75.9" y="145.3">EL357N(B)(TA)-G</text>
<text x="96.3" y="144.1">1.2k</text>
<text x="220.7" y="145.3">EL357N(B)(TA)-G</text>
<text x="241" y="144.1">1.2k</text>
<text x="51.8" y="150.4">KT-0603R</text>
<text x="196.6" y="150.4">KT-0603R</text>
</g>
<g font-size="2.3">
<text x="120.3" y="18.6">1</text>
<text x="120.3" y="21.1">2</text>
<text x="122.6" y="19.8">1</text>
<text x="122.6" y="22.4">2</text>
<text x="265" y="18.6">1</text>
<text x="265" y="21.1">2</text>
<text x="267.4" y="19.8">1</text>
<text x="267.4" y="22.4">2</text>
<text x="73.4" y="29.9">2</text>
<text x="73.4" y="24.8">1</text>
<text x="89.9" y="24.8">4</text>
<text x="89.9" y="29.9">3</text>
<text x="218.2" y="29.9">2</text>
<text x="218.2" y="24.8">1</text>
<text x="234.7" y="24.8">4</text>
<text x="234.7" y="29.9">3</text>
<text x="120.3" y="55.4">1</text>
<text x="120.3" y="57.9">2</text>
<text x="122.6" y="56.7">1</text>
<text x="122.6" y="59.2">2</text>
<text x="265" y="55.4">1</text>
<text x="265" y="57.9">2</text>
<text x="267.4" y="56.7">1</text>
<text x="267.4" y="59.2">2</text>
<text x="73.4" y="61.6">1</text>
<text x="89.9" y="61.6">4</text>
<text x="218.2" y="61.6">1</text>
<text x="234.7" y="61.6">4</text>
<text x="73.4" y="66.7">2</text>
<text x="89.9" y="66.7">3</text>
<text x="218.2" y="66.7">2</text>
<text x="234.7" y="66.7">3</text>
<text x="120.3" y="92.2">1</text>
<text x="120.3" y="94.8">2</text>
<text x="122.6" y="93.5">1</text>
<text x="265" y="92.2">1</text>
<text x="265" y="94.8">2</text>
<text x="267.4" y="93.5">1</text>
<text x="73.4" y="98.5">1</text>
<text x="89.9" y="98.5">4</text>
<text x="122.6" y="96">2</text>
<text x="218.2" y="98.5">1</text>
<text x="234.7" y="98.5">4</text>
<text x="267.4" y="96">2</text>
<text x="73.4" y="103.6">2</text>
<text x="89.9" y="103.6">3</text>
<text x="218.2" y="103.6">2</text>
<text x="234.7" y="103.6">3</text>
<text x="120.3" y="129.1">1</text>
<text x="120.3" y="131.6">2</text>
<text x="122.6" y="130.3">1</text>
<text x="265" y="129.1">1</text>
<text x="265" y="131.6">2</text>
<text x="267.4" y="130.3">1</text>
<text x="73.4" y="135.3">1</text>
<text x="89.9" y="135.3">4</text>
<text x="122.6" y="132.9">2</text>
<text x="218.2" y="135.3">1</text>
<text x="234.7" y="135.3">4</text>
<text x="267.4" y="132.9">2</text>
<text x="73.4" y="140.4">2</text>
<text x="89.9" y="140.4">3</text>
<text x="218.2" y="140.4">2</text>
<text x="234.7" y="140.4">3</text>
</g>
<g font-size="2.3" fill="#000080">
<text x="45" y="37.9" transform="rotate(-90 45 37.9)">GND</text>
<text x="68.3" y="37.4">GND</text>
<text x="116.1" y="37.9" transform="rotate(-90 116.1 37.9)">GND</text>
<text x="189.8" y="37.9" transform="rotate(-90 189.8 37.9)">GND</text>
<text x="213.1" y="37.4">GND</text>
<text x="260.9" y="37.9" transform="rotate(-90 260.9 37.9)">GND</text>
<text x="45" y="74.7" transform="rotate(-90 45 74.7)">GND</text>
<text x="68.3" y="74.2">GND</text>
<text x="116.1" y="74.7" transform="rotate(-90 116.1 74.7)">GND</text>
<text x="189.8" y="74.7" transform="rotate(-90 189.8 74.7)">GND</text>
<text x="213.1" y="74.2">GND</text>
<text x="260.9" y="74.7" transform="rotate(-90 260.9 74.7)">GND</text>
<text x="45" y="111.5" transform="rotate(-90 45 111.5)">GND</text>
<text x="68.3" y="111">GND</text>
<text x="116.1" y="111.5" transform="rotate(-90 116.1 111.5)">GND</text>
<text x="189.8" y="111.5" transform="rotate(-90 189.8 111.5)">GND</text>
<text x="213.1" y="111">GND</text>
<text x="260.9" y="111.5" transform="rotate(-90 260.9 111.5)">GND</text>
<text x="45" y="148.4" transform="rotate(-90 45 148.4)">GND</text>
<text x="68.3" y="147.9">GND</text>
<text x="116.1" y="148.4" transform="rotate(-90 116.1 148.4)">GND</text>
<text x="189.8" y="148.4" transform="rotate(-90 189.8 148.4)">GND</text>
<text x="213.1" y="147.9">GND</text>
<text x="260.9" y="148.4" transform="rotate(-90 260.9 148.4)">GND</text>
</g>
</svg>
